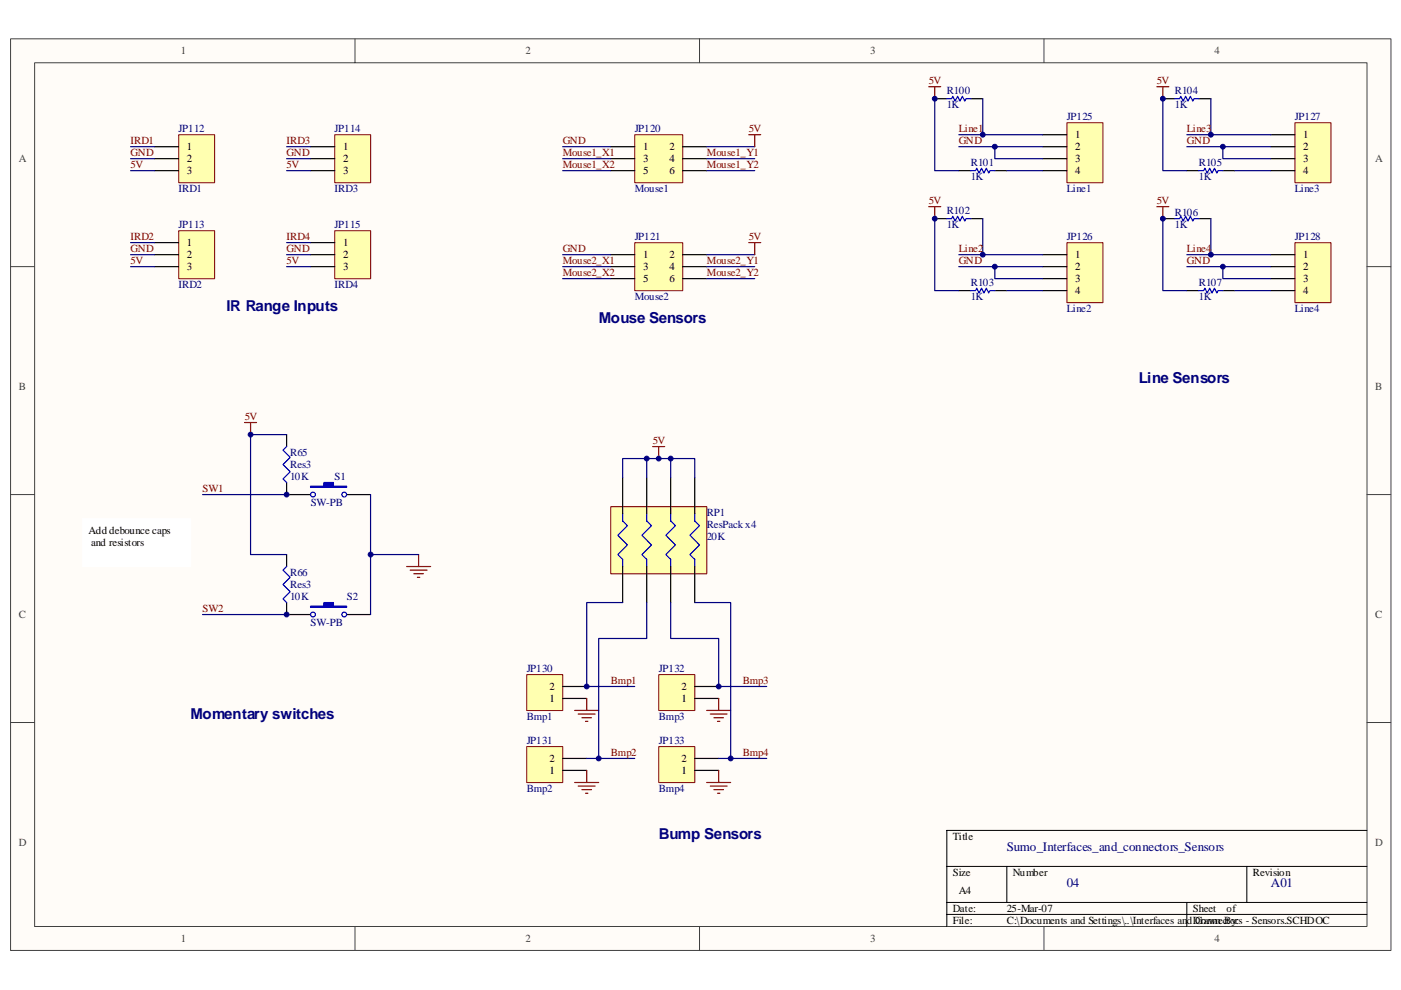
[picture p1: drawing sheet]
<svg xmlns="http://www.w3.org/2000/svg" width="297mm" height="210mm" viewBox="0 0 297 210" stroke-linecap="round" stroke-linejoin="round" font-family="sans-serif">
<path d="M2.3 8.3h292.6v193.3h-292.6z" fill="#fffcf8"/>
<path d="M2.2 8.2h292.7v193.4h-292.7z" fill="none" stroke="#404040" stroke-width=".21"/>
<path d="M7.4 13.3h282.4v183.2h-282.4z" fill="#fffcf8"/>
<g fill="none" stroke="#404040" stroke-width=".21">
<path d="M7.3 13.3h282.5v183.2h-282.5zM75.3 8.2v5.1M148.3 8.2v5.1M221.3 8.2v5.1M2.2 56.6h5.1M289.8 56.6h5.1M2.2 104.9h5.1M289.8 104.9h5.1M2.2 153.2h5.1M289.8 153.2h5.1M75.3 196.5v5.1M148.3 196.5v5.1"/>
<path d="M221.3 196.5v5.1"/>
</g>
<path d="M289.8 176.1h-89.1v20.4M200.7 183.8h89.1M200.7 191.4h89.1M200.7 194h89.1M213.5 183.8v7.6M251.6 191.4v5.1M264.3 183.8v7.6" fill="none" stroke="#000" stroke-width=".21"/>
<path d="M37.9 28.6h7.6v10.2h-7.6z" fill="#ffffb0"/>
<path d="M37.9 28.6h7.6v10.2h-7.6z" fill="none" stroke="#800000" stroke-width=".21"/>
<path d="M32.8 31.1h5.1M32.8 33.7h5.1M32.8 36.2h5.1" fill="none" stroke="#000" stroke-width=".25"/>
<path d="M37.9 49h7.6v10.1h-7.6z" fill="#ffffb0"/>
<path d="M37.9 48.9h7.6v10.2h-7.6z" fill="none" stroke="#800000" stroke-width=".21"/>
<path d="M32.8 51.5h5.1M32.8 54h5.1M32.8 56.6h5.1" fill="none" stroke="#000" stroke-width=".25"/>
<path d="M71 28.6h7.6v10.2h-7.6z" fill="#ffffb0"/>
<path d="M71 28.6h7.6v10.2h-7.6z" fill="none" stroke="#800000" stroke-width=".21"/>
<path d="M65.8 31.1h5.1M65.8 33.7h5.1M65.8 36.2h5.1" fill="none" stroke="#000" stroke-width=".25"/>
<path d="M71 49h7.6v10.1h-7.6z" fill="#ffffb0"/>
<path d="M71 48.9h7.6v10.2h-7.6z" fill="none" stroke="#800000" stroke-width=".21"/>
<path d="M65.8 51.5h5.1M65.8 54h5.1M65.8 56.6h5.1" fill="none" stroke="#000" stroke-width=".25"/>
<path d="M27.7 36.2h5.1M27.7 33.7h5.1M27.7 31.1h5.1M60.8 36.2h5M60.8 33.7h5M60.8 31.1h5M27.7 56.6h5.1M27.7 54h5.1M27.7 51.5h5.1M60.8 56.6h5M60.8 54h5M60.8 51.5h5" fill="none" stroke="#000080" stroke-width=".25"/>
<path d="M134.6 28.6h10.2v10.2h-10.2z" fill="#ffffb0"/>
<path d="M134.6 28.6h10.2v10.2h-10.2z" fill="none" stroke="#800000" stroke-width=".21"/>
<path d="M129.5 31.1h5.1M129.5 33.7h5.1M129.5 36.2h5.1M144.7 31.1h5.1M144.7 33.7h5.1M144.7 36.2h5.1" fill="none" stroke="#000" stroke-width=".25"/>
<path d="M134.6 51.5h10.2v10.2h-10.2z" fill="#ffffb0"/>
<path d="M134.6 51.5h10.2v10.2h-10.2z" fill="none" stroke="#800000" stroke-width=".21"/>
<path d="M129.5 54h5.1M129.5 56.6h5.1M129.5 59.1h5.1M144.7 54h5.1M144.7 56.6h5.1M144.7 59.1h5.1" fill="none" stroke="#000" stroke-width=".25"/>
<path d="M119.3 31.1h10.2M119.3 33.7h10.2M119.3 36.2h10.2M149.8 31.1h10.2M149.8 33.7h10.2M149.8 36.2h10.2M119.3 54h10.2M119.3 56.6h10.2M119.3 59.1h10.2M149.8 54h10.2M149.8 56.6h10.2M149.8 59.1h10.2" fill="none" stroke="#000080" stroke-width=".25"/>
<path d="M158.7 28.6h2.6M160 28.6v2.5M158.7 51.5h2.6M160 51.5v2.5" fill="none" stroke="#800000" stroke-width=".25"/>
<path d="M226.2 26.1h7.6v12.7h-7.6z" fill="#ffffb0"/>
<path d="M226.2 26h7.6v12.8h-7.6z" fill="none" stroke="#800000" stroke-width=".21"/>
<path d="M221.1 28.6h5.1M221.1 31.1h5.1M221.1 33.7h5.1M221.1 36.2h5.1" fill="none" stroke="#000" stroke-width=".25"/>
<path d="M226.2 51.5h7.6v12.7h-7.6z" fill="#ffffb0"/>
<path d="M226.2 51.5h7.6v12.7h-7.6z" fill="none" stroke="#800000" stroke-width=".21"/>
<path d="M221.1 54h5.1M221.1 56.6h5.1M221.1 59.1h5.1M221.1 61.6h5.1" fill="none" stroke="#000" stroke-width=".25"/>
<path d="M274.6 26.1h7.6v12.7h-7.6z" fill="#ffffb0"/>
<path d="M274.5 26h7.7v12.8h-7.7z" fill="none" stroke="#800000" stroke-width=".21"/>
<path d="M269.4 28.6h5.1M269.4 31.1h5.1M269.4 33.7h5.1M269.4 36.2h5.1" fill="none" stroke="#000" stroke-width=".25"/>
<path d="M274.6 51.5h7.6v12.7h-7.6z" fill="#ffffb0"/>
<path d="M274.5 51.5h7.7v12.7h-7.7z" fill="none" stroke="#800000" stroke-width=".21"/>
<g fill="none" stroke="#000" stroke-width=".25">
<path d="M198.2 20.9h2.5M203.3 36.2h2.5M205.8 20.9h2.6M210.9 36.2h2.6M246.5 20.9h2.6M251.6 36.2h2.6M254.2 20.9h2.5M259.3 36.2h2.5M198.2 46.4h2.5M205.8 46.4h2.6M246.5 46.4h2.6M254.2 46.4h2.5"/>
<path d="M269.4 54h5.1M269.4 56.6h5.1M269.4 59.1h5.1M203.3 61.6h2.5M210.9 61.6h2.6M251.6 61.6h2.6M259.3 61.6h2.5M269.4 61.6h5.1M60.8 92.2v2.5M60.8 102.3v2.6h5M60.8 117.6v2.6M73.5 104.9h5.1"/>
<path d="M60.8 127.8v2.5h5M73.5 130.3h5.1"/>
</g>
<g fill="none" stroke="#000080" stroke-width=".25">
<path d="M198.2 20.9v15.3h5.1M203.3 28.6h17.8M203.3 31.1h17.8M208.4 20.9v7.7M210.9 31.1v2.6h10.2M213.5 36.2h7.6M246.5 20.9v15.3h5.1M251.6 28.6h17.8M251.6 31.1h17.8M256.7 20.9v7.7M259.3 31.1v2.6h10.1M261.8 36.2h7.6"/>
<path d="M198.2 46.4v15.2h5.1M203.3 54h17.8M203.3 56.6h17.8M208.4 46.4v7.6M210.9 56.6v2.5h10.2M246.5 46.4v15.2h5.1M251.6 54h17.8M251.6 56.6h17.8M256.7 46.4v7.6M259.3 56.6v2.5h10.1M213.5 61.6h7.6M261.8 61.6h7.6"/>
<path d="M60.8 92.2h-7.7v25.4h7.7M42.9 104.9h17.9M78.6 104.9v25.4M78.6 117.6h10.1M42.9 130.3h17.9"/>
</g>
<g fill="none" stroke="#00f" stroke-width=".25">
<path d="M200.7 20.9h1.1l.2-.5 .5 1 .5-1 .5 1 .5-1 .6 1 .2-.5h1M205.8 36.2h1l.3-.5 .5 1 .5-1 .5 1 .5-1 .5 1 .3-.5h1M249.1 20.9h1l.3-.5 .5 1 .5-1 .5 1 .5-1 .5 1 .3-.5h1M254.2 36.2h1l.3-.5 .5 1 .5-1 .5 1 .5-1 .5 1 .3-.5h1M200.7 46.4h1.1l.2-.5 .5 1 .5-1 .5 1 .5-1 .6 1 .2-.5h1M249.1 46.4h1l.3-.5 .5 1 .5-1 .5 1 .5-1 .5 1 .3-.5h1M205.8 61.6h1l.3-.5 .5 1 .5-1 .5 1 .5-1 .5 1 .3-.5h1M254.2 61.6h1l.3-.5 .5 1 .5-1 .5 1 .5-1 .5 1 .3-.5h1M60.8 94.7l-.8 .8 1.5 1.5-1.5 1.5 1.5 1.6-1.5 1.5 .8 .7M60.8 120.2l-.8 .7 1.5 1.5-1.5 1.6 1.5 1.5-1.5 1.5 .8 .8"/>
<circle cx="66.4" cy="104.9" r=".51"/>
<circle cx="73" cy="104.9" r=".51"/>
<circle cx="66.4" cy="130.3" r=".51"/>
<circle cx="73" cy="130.3" r=".51"/>
</g>
<g fill="none" stroke="#800000" stroke-width=".25">
<path d="M196.9 18.4h2.5M198.2 18.4v2.5M245.3 18.4h2.5M246.5 18.4v2.5M196.9 43.8h2.5M198.2 43.8v2.6M245.3 43.8h2.5M246.5 43.8v2.6M51.9 89.6h2.5M53.1 89.6v2.6M88.7 117.6v2.6M86.2 120.2h5.1"/>
<path d="M87 120.9h3.5M87.7 121.7h2.1M88.5 122.4h.5"/>
</g>
<g fill="#00f" stroke="#00f" stroke-width=".25">
<path d="M65.8 103.1h2.9v-.8h2v.8h2.8v.3h-7.7z" fill-rule="evenodd"/>
<path d="M65.8 128.6h2.9v-.8h2v.8h2.8v.2h-7.7z" fill-rule="evenodd"/>
</g>
<path d="M111.7 143.1h7.6v7.6h-7.6z" fill="#ffffb0"/>
<path d="M111.7 143.1h7.6v7.6h-7.6z" fill="none" stroke="#800000" stroke-width=".21"/>
<path d="M119.3 148.1h5.1M119.3 145.6h5.1" fill="none" stroke="#000" stroke-width=".25"/>
<path d="M111.7 158.4h7.6v7.6h-7.6z" fill="#ffffb0"/>
<path d="M111.7 158.3h7.6v7.7h-7.6z" fill="none" stroke="#800000" stroke-width=".21"/>
<path d="M119.3 163.4h5.1M119.3 160.9h5.1" fill="none" stroke="#000" stroke-width=".25"/>
<path d="M139.7 143.1h7.6v7.6h-7.6z" fill="#ffffb0"/>
<path d="M139.7 143.1h7.6v7.6h-7.6z" fill="none" stroke="#800000" stroke-width=".21"/>
<path d="M147.3 148.1h5.1M147.3 145.6h5.1" fill="none" stroke="#000" stroke-width=".25"/>
<path d="M139.7 158.4h7.6v7.6h-7.6z" fill="#ffffb0"/>
<path d="M139.7 158.3h7.6v7.7h-7.6z" fill="none" stroke="#800000" stroke-width=".21"/>
<path d="M147.3 163.4h5.1M147.3 160.9h5.1" fill="none" stroke="#000" stroke-width=".25"/>
<g fill="none" stroke="#800000" stroke-width=".25">
<path d="M121.8 150.7h5.1M122.6 151.4h3.6M123.4 152.2h2M124.1 153h.5M124.4 148.1v2.6M149.8 150.7h5.1M150.6 151.4h3.6M151.4 152.2h2M152.1 153h.5M152.4 148.1v2.6M121.8 166h5.1M122.6 166.7h3.6"/>
<path d="M123.4 167.5h2M124.1 168.3h.5M124.4 163.4v2.6M149.8 166h5.1M150.6 166.7h3.6M151.4 167.5h2M152.1 168.3h.5M152.4 163.4v2.6"/>
</g>
<path d="M124.4 160.9h10.2M152.4 160.9h10.2" fill="none" stroke="#000080" stroke-width=".25"/>
<path d="M129.5 107.5h20.4v14.2h-20.4z" fill="#ffffb0"/>
<path d="M129.5 107.5h20.4v14.2h-20.4z" fill="none" stroke="#800000" stroke-width=".21"/>
<path d="M132 109v1.5l1 1-2 2 2 2.1-2 2 1 1v1.6M137.1 109v1.5l1 1-2 2 2 2.1-2 2 1 1v1.6M142.2 109v1.5l1 1-2 2 2 2.1-2 2 1 1v1.6M147.3 109v1.5l1 1-2 2 2 2.1-2 2 1 1v1.6" fill="none" stroke="#00f" stroke-width=".25"/>
<path d="M132 101.3v7.7M137.1 101.3v7.7M142.2 101.3v7.7M147.3 101.3v7.7M132 120.2v7.6M137.1 120.2v7.6M142.2 120.2v7.6M147.3 120.2v7.6" fill="none" stroke="#000" stroke-width=".25"/>
<path d="M137.1 97.3v4M142.2 97.3v4M132 101.3v-4h15.3v4M132 127.8h-7.6v17.8h10.2M137.1 127.8v7.6h-10.2v25.5M142.2 127.8v7.6h10.2v10.2h10.2M147.3 127.8h7.6v33.1" fill="none" stroke="#000080" stroke-width=".25"/>
<path d="M138.4 94.7h2.5M139.7 94.7v2.6" fill="none" stroke="#800000" stroke-width=".25"/>
<path d="M17.5 110h22.9v10.2h-22.9z" fill="#fff"/>
<path d="M17.5 110h22.9v10.2h-22.9z" fill="none" stroke="#fff" stroke-width=".21"/>
<g fill="#000080" stroke="#000080" stroke-width=".21">
<circle cx="53.1" cy="92.2" r=".51"/>
<circle cx="60.8" cy="130.3" r=".51"/>
<circle cx="60.8" cy="104.9" r=".51"/>
<circle cx="78.6" cy="117.6" r=".52"/>
<circle cx="124.4" cy="145.6" r=".51"/>
<circle cx="126.9" cy="160.9" r=".51"/>
<circle cx="137.1" cy="97.3" r=".51"/>
<circle cx="139.7" cy="97.3" r=".51"/>
<circle cx="142.2" cy="97.3" r=".51"/>
<circle cx="152.4" cy="145.6" r=".51"/>
<circle cx="154.9" cy="160.9" r=".51"/>
<circle cx="198.2" cy="46.4" r=".51"/>
<circle cx="198.2" cy="20.9" r=".51"/>
<circle cx="208.4" cy="54" r=".51"/>
<circle cx="208.4" cy="28.6" r=".51"/>
<circle cx="210.9" cy="56.6" r=".51"/>
<circle cx="210.9" cy="31.1" r=".51"/>
<circle cx="246.5" cy="46.4" r=".51"/>
<circle cx="246.5" cy="20.9" r=".51"/>
<circle cx="256.7" cy="54" r=".51"/>
<circle cx="256.7" cy="28.6" r=".52"/>
<circle cx="259.3" cy="56.6" r=".51"/>
<circle cx="259.3" cy="31.1" r=".51"/>
</g>
<g font-size="3.2" fill="#000080">
<text x="48" y="66">IR Range Inputs</text>
<text x="126.9" y="68.6">Mouse Sensors</text>
<text x="241.5" y="81.3">Line Sensors</text>
<text x="40.4" y="152.5">Momentary switches</text>
<text x="139.7" y="178">Bump Sensors</text>
</g>
<g font-size="2.8" fill="#000080">
<text x="213.5" y="180.6">Sumo_Interfaces_and_connectors_Sensors</text>
<text x="226.2" y="188.2">04</text>
<text x="269.4" y="188.2">A01</text>
</g>
<g font-size="2.3" fill="#404040">
<text x="38.4" y="11.5">1</text>
<text x="111.4" y="11.5">2</text>
<text x="184.5" y="11.5">3</text>
<text x="257.5" y="11.5">4</text>
<text x="4" y="34.4">A</text>
<text x="291.6" y="34.4">A</text>
<text x="4" y="82.7">B</text>
<text x="291.6" y="82.7">B</text>
<text x="4" y="131">C</text>
<text x="291.6" y="131">C</text>
<text x="4" y="179.4">D</text>
<text x="291.6" y="179.4">D</text>
<text x="38.4" y="199.7">1</text>
<text x="111.4" y="199.7">2</text>
<text x="184.5" y="199.7">3</text>
<text x="257.5" y="199.7">4</text>
</g>
<g font-size="2.3" fill="#800000">
<text x="196.9" y="17.8">5V</text>
<text x="245.3" y="17.8">5V</text>
<text x="158.7" y="28">5V</text>
<text x="203.3" y="28">Line1</text>
<text x="251.6" y="28">Line3</text>
<text x="27.7" y="33.1">GND</text>
<text x="27.7" y="35.6">5V</text>
<text x="27.7" y="30.5">IRD1</text>
<text x="60.8" y="33.1">GND</text>
<text x="60.8" y="35.6">5V</text>
<text x="60.8" y="30.5">IRD3</text>
<text x="119.3" y="33.1">Mouse1_X1</text>
<text x="119.3" y="35.6">Mouse1_X2</text>
<text x="119.3" y="30.5">GND</text>
<text x="149.8" y="33.1">Mouse1_Y1</text>
<text x="149.8" y="35.6">Mouse1_Y2</text>
<text x="203.3" y="30.5">GND</text>
<text x="251.6" y="30.5">GND</text>
<text x="196.9" y="43.3">5V</text>
<text x="245.3" y="43.3">5V</text>
<text x="27.7" y="50.9">IRD2</text>
<text x="27.7" y="53.4">GND</text>
<text x="60.8" y="53.4">GND</text>
<text x="60.8" y="50.9">IRD4</text>
<text x="119.3" y="53.4">GND</text>
<text x="158.7" y="50.9">5V</text>
<text x="203.3" y="53.4">Line2</text>
<text x="251.6" y="53.4">Line4</text>
<text x="27.7" y="56">5V</text>
<text x="60.8" y="56">5V</text>
<text x="119.3" y="56">Mouse2_X1</text>
<text x="119.3" y="58.5">Mouse2_X2</text>
<text x="149.8" y="56">Mouse2_Y1</text>
<text x="149.8" y="58.5">Mouse2_Y2</text>
<text x="203.3" y="56">GND</text>
<text x="251.6" y="56">GND</text>
<text x="51.9" y="89.1">5V</text>
<text x="138.4" y="94.1">5V</text>
<text x="43" y="104.3">SW1</text>
<text x="43" y="129.8">SW2</text>
<text x="129.5" y="145">Bmp1</text>
<text x="157.5" y="145">Bmp3</text>
<text x="129.5" y="160.3">Bmp2</text>
<text x="157.5" y="160.3">Bmp4</text>
</g>
<g font-size="2.3" fill="#000080">
<text x="200.7" y="22.9">1K</text>
<text x="200.7" y="19.9">R100</text>
<text x="249.1" y="22.9">1K</text>
<text x="249.1" y="19.9">R104</text>
<text x="37.9" y="28">JP112</text>
<text x="70.9" y="28">JP114</text>
<text x="134.6" y="28">JP120</text>
<text x="226.2" y="25.5">JP125</text>
<text x="274.5" y="25.5">JP127</text>
<text x="205.8" y="35.1">R101</text>
<text x="254.2" y="35.1">R105</text>
<text x="37.9" y="40.7">IRD1</text>
<text x="70.9" y="40.7">IRD3</text>
<text x="134.6" y="40.7">Mouse1</text>
<text x="205.8" y="38.2">1K</text>
<text x="226.2" y="40.7">Line1</text>
<text x="254.2" y="38.2">1K</text>
<text x="274.5" y="40.7">Line3</text>
<text x="200.7" y="45.3">R102</text>
<text x="249.1" y="45.8">R106</text>
<text x="37.9" y="48.3">JP113</text>
<text x="70.9" y="48.3">JP115</text>
<text x="134.6" y="50.9">JP121</text>
<text x="200.7" y="48.3">1K</text>
<text x="226.2" y="50.9">JP126</text>
<text x="249.1" y="48.3">1K</text>
<text x="274.5" y="50.9">JP128</text>
<text x="37.9" y="61.1">IRD2</text>
<text x="70.9" y="61.1">IRD4</text>
<text x="134.6" y="63.6">Mouse2</text>
<text x="205.8" y="63.6">1K</text>
<text x="205.8" y="60.6">R103</text>
<text x="254.2" y="63.6">1K</text>
<text x="254.2" y="60.6">R107</text>
<text x="226.2" y="66.2">Line2</text>
<text x="274.5" y="66.2">Line4</text>
<text x="61.5" y="101.8">10K</text>
<text x="61.5" y="96.7">R65</text>
<text x="61.5" y="99.3">Res3</text>
<text x="70.9" y="101.8">S1</text>
<text x="65.9" y="107.4">SW-PB</text>
<text x="149.8" y="109.4">RP1</text>
<text x="149.8" y="112">ResPack x4</text>
<text x="149.8" y="114.5">20K</text>
<text x="61.5" y="122.1">R66</text>
<text x="61.5" y="124.7">Res3</text>
<text x="61.5" y="127.2">10K</text>
<text x="73.5" y="127.2">S2</text>
<text x="65.9" y="132.8">SW-PB</text>
<text x="111.7" y="142.5">JP130</text>
<text x="139.7" y="142.5">JP132</text>
<text x="111.7" y="152.7">Bmp1</text>
<text x="139.7" y="152.7">Bmp3</text>
<text x="111.7" y="157.8">JP131</text>
<text x="139.7" y="157.8">JP133</text>
<text x="111.7" y="167.9">Bmp2</text>
<text x="139.7" y="167.9">Bmp4</text>
</g>
<g font-size="2.3">
<text x="228" y="29.3">1</text>
<text x="276.3" y="29.3">1</text>
<text x="39.6" y="31.8">1</text>
<text x="39.6" y="34.4">2</text>
<text x="72.7" y="31.8">1</text>
<text x="72.7" y="34.4">2</text>
<text x="136.4" y="31.8">1</text>
<text x="136.4" y="34.4">3</text>
<text x="142" y="31.8">2</text>
<text x="142" y="34.4">4</text>
<text x="228" y="31.8">2</text>
<text x="228" y="34.4">3</text>
<text x="276.3" y="31.8">2</text>
<text x="276.3" y="34.4">3</text>
<text x="39.6" y="36.9">3</text>
<text x="72.7" y="36.9">3</text>
<text x="136.4" y="36.9">5</text>
<text x="142" y="36.9">6</text>
<text x="228" y="36.9">4</text>
<text x="276.3" y="36.9">4</text>
<text x="39.6" y="52.2">1</text>
<text x="72.7" y="52.2">1</text>
<text x="39.6" y="54.7">2</text>
<text x="39.6" y="57.3">3</text>
<text x="72.7" y="54.7">2</text>
<text x="72.7" y="57.3">3</text>
<text x="136.4" y="54.7">1</text>
<text x="136.4" y="57.3">3</text>
<text x="136.4" y="59.8">5</text>
<text x="142" y="54.7">2</text>
<text x="142" y="57.3">4</text>
<text x="142" y="59.8">6</text>
<text x="228" y="54.7">1</text>
<text x="228" y="57.3">2</text>
<text x="228" y="59.8">3</text>
<text x="276.3" y="54.7">1</text>
<text x="276.3" y="57.3">2</text>
<text x="276.3" y="59.8">3</text>
<text x="228" y="62.4">4</text>
<text x="276.3" y="62.4">4</text>
<text x="18.8" y="113.2">Add debounce caps</text>
<text x="19.3" y="115.8">and resistors</text>
<text x="116.5" y="148.9">1</text>
<text x="116.5" y="146.3">2</text>
<text x="144.5" y="148.9">1</text>
<text x="144.5" y="146.3">2</text>
<text x="116.5" y="161.6">2</text>
<text x="144.5" y="161.6">2</text>
<text x="116.5" y="164.1">1</text>
<text x="144.5" y="164.1">1</text>
<text x="202" y="178.1">Title</text>
<text x="202" y="185.8">Size</text>
<text x="214.7" y="185.8">Number</text>
<text x="265.6" y="185.8">Revision</text>
<text x="203.3" y="189.6">A4</text>
<text x="202" y="193.4">Date:</text>
<text x="202" y="195.9">File:</text>
<text x="213.5" y="193.4">25-Mar-07</text>
<text x="213.5" y="195.9">C:\Documents and Settings\..\Interfaces and Connectors - Sensors.SCHDOC</text>
<text x="252.9" y="193.4">Sheet</text>
<text x="252.9" y="195.9">Drawn By:</text>
<text x="260" y="193.4">of</text>
</g>
</svg>
